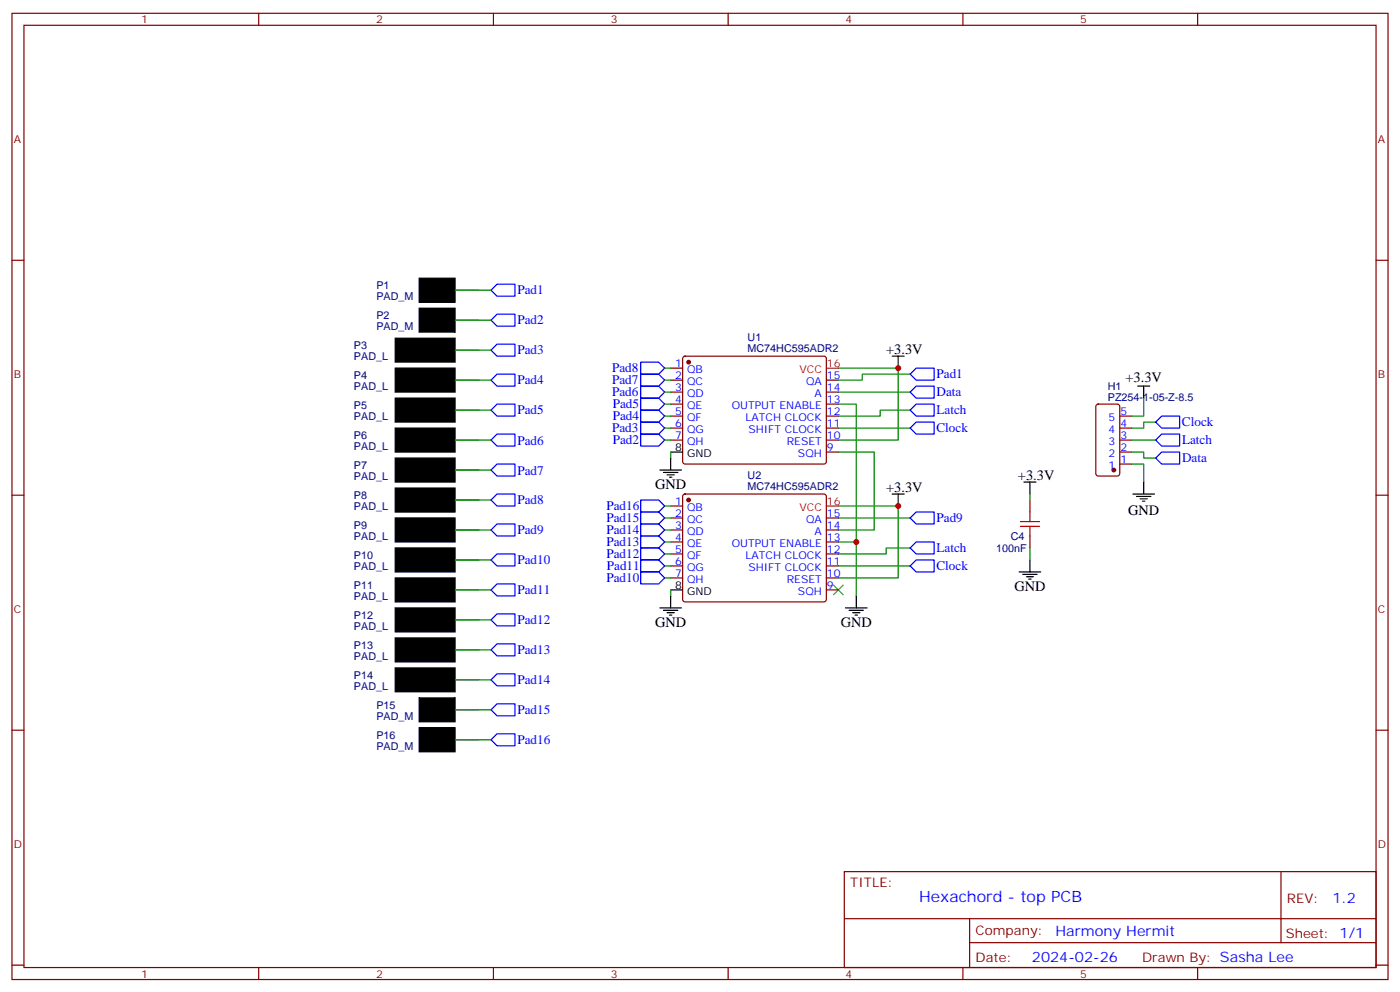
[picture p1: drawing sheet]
<svg xmlns="http://www.w3.org/2000/svg" width="412mm" height="292mm" viewBox="0 0 412 292" stroke-linecap="round" stroke-linejoin="round" font-family="sans-serif">
<g fill="none" stroke="#870000" stroke-width=".35">
<path d="M3.5 3.9h405.4v284.4h-405.4zM7.1 7.4h398.2v277.3h-398.2zM76.2 3.9v3.5M145.3 3.9v3.5M214.5 3.9v3.5M283.6 3.9v3.5M352.8 3.9v3.5M3.5 76.6h3.6M405.3 76.6h3.6M134.1 85.4h7M134.1 94.2h7M134.1 111.9h7"/>
<path d="M134.1 103h7M197.6 108.3h3.5M197.6 111.9h3.5M197.6 115.4h3.5M197.6 118.9h3.5M201.3 105l.5-.2h40.9l.5 .2 .2 .5v30.6l-.7 .5-41.2-.1-.4-.6v-30.4zM243.4 111.9h3.5M243.4 115.4h3.5M243.4 118.9h3.5M323 119.1l.5-.2h5.6l.7 .5v20l-.4 .6-5.9 .1-.7-.5v-20zM134.1 129.5h7M134.1 120.7h7"/>
<path d="M134.1 138.3h7M197.6 129.5h3.5M197.6 126h3.5M197.6 122.4h3.5M243.4 133h3.5M243.4 129.5h3.5M243.4 126h3.5M243.4 122.4h3.5M329.8 136.6h3.6M329.8 133h3.6M329.8 129.5h3.6M329.8 126h3.6"/>
<path d="M329.8 122.4h3.6M3.5 145.7h3.6M134.1 156h7M134.1 147.1h7M197.6 148.9h3.5M197.6 152.4h3.5M197.6 156h3.5M197.6 159.5h3.5M201.3 145.6l.5-.2h40.9l.5 .2 .2 .5v30.6l-.7 .4h-41.2l-.4-.7v-30.3zM243.4 152.4h3.5M243.4 156h3.5M243.4 159.5h3.5"/>
<path d="M303.4 147.1v3.6M303.4 157.7v3.6M405.3 145.7h3.6M134.1 173.6h7M134.1 164.8h7M197.6 163h3.5M197.6 166.5h3.5M197.6 170.1h3.5M243.4 163h3.5M243.4 166.5h3.5M243.4 170.1h3.5M243.4 173.6h3.5"/>
<path d="M134.1 191.2h7M134.1 182.4h7M3.5 214.9h3.6M134.1 200.1h7M134.1 217.7h7M134.1 208.9h7M405.3 214.9h3.6M248.7 256.5h156.6v28.2h-156.6zM377.3 256.5v20.9M248.7 270.4h156.5M285.6 277.4h119.6M285.6 270.4v14.1"/>
<path d="M3.5 284h3.6M76.2 284.7v3.6M145.3 284.7v3.6M214.5 284.7v3.6M283.6 284.7v3.6M352.8 284.7v3.6M405.3 284h3.6"/>
</g>
<g fill="#870000" stroke="#870000" stroke-width=".35">
<circle cx="328.1" cy="138.3" r=".53"/>
<circle cx="202.8" cy="147.1" r=".53"/>
<circle cx="202.8" cy="106.6" r=".53"/>
</g>
<g fill="none" stroke="#000" stroke-width=".35">
<path d="M262.8 104.8h3.5M264.6 104.8v3.5M335.1 113.6h3.6M336.9 113.6v3.6M194.4 138.3h6.3M195.4 139h4.3M196.5 139.7h2.1M197.6 134.8v3.5M197.6 133h3.5M197.2 140.4h.7M262.8 145.4h3.5M264.6 145.4v3.5"/>
<path d="M301.6 141.9h3.6M303.4 141.9v3.5M333.7 145.4h6.4M334.8 146.1h4.2M335.8 146.8h2.2M336.5 147.5h.8M336.9 141.9v3.5M194.4 178.9h6.3M195.4 179.6h4.3M197.6 175.4v3.5M197.6 173.6h3.5M249.1 178.9h6.3"/>
<path d="M250.1 179.6h4.3M252.2 175.4v3.5M300.2 168.3h6.4M301.3 169h4.2M302.3 169.7h2.1M303 170.4h.7M303.4 164.8v3.5M196.5 180.3h2.1M197.2 181h.7M251.2 180.3h2.1M251.9 181h.7"/>
</g>
<g fill="none" stroke="#008700" stroke-width=".35">
<path d="M134.1 85.4h10.5M134.1 94.2h10.5M134.1 103h10.5M134.1 111.9h10.5M195.8 115.4h1.8M195.8 111.9h1.8M195.8 118.9h1.8M195.8 108.3h1.8M246.9 118.9h5.3v40.6h-5.3M246.9 108.3h17.7v21.2h-17.7M246.9 115.4h21.2M268.1 110.1h-14.1v1.8h-7.1"/>
<path d="M336.9 117.2v5.2h-3.5M134.1 129.5h10.5M134.1 120.7h10.5M134.1 138.3h10.5M195.8 129.5h1.8M195.8 126h1.8M195.8 122.4h1.8M197.6 133v1.8M246.9 133h10.6v23h-10.6M246.9 126h21.2M268.1 120.7h-8.8v1.7h-12.4M333.4 136.6h3.5v5.3"/>
<path d="M333.4 133h3.5v1.8h3.5M333.4 129.5h7M340.4 124.2h-3.5v1.8h-3.5M134.1 147.1h10.5M134.1 156h10.5M195.8 152.4h1.8M195.8 156h1.8M195.8 159.5h1.8M195.8 148.9h1.8M246.9 148.9h17.7v21.2h-17.7M246.9 152.4h21.2M252.2 159.5v15.9"/>
<path d="M303.4 145.4v1.7M134.1 164.8h10.5M134.1 173.6h10.5M195.8 166.5h1.8M195.8 170.1h1.8M195.8 163h1.8M197.6 173.6v1.8M246.9 166.5h21.2M268.1 161.3h-7v1.7h-14.2M303.4 161.3v3.5M134.1 182.4h10.5M134.1 191.2h10.5"/>
<path d="M134.1 200.1h10.5M134.1 208.9h10.5M134.1 217.7h10.5"/>
</g>
<g fill="none" stroke="#00f" stroke-width=".35">
<path d="M144.6 85.4l1.8-1.8h5.3v3.6h-5.3zM144.6 94.2l1.8-1.7h5.3v3.5h-5.3zM144.6 103l1.8-1.7h5.3v3.5h-5.3zM146.4 110.1h5.3v3.5h-5.3l-1.8-1.7zM188.7 117.2h5.3l1.8 1.7-1.8 1.8h-5.3zM188.7 113.6h5.3l1.8 1.8-1.8 1.8h-5.3zM188.7 110.1h5.3l1.8 1.8-1.8 1.7h-5.3zM188.7 106.6h5.3l1.8 1.7-1.8 1.8h-5.3zM268.1 115.4l1.8-1.8h5.3v3.6h-5.3zM268.1 110.1l1.8-1.8h5.3v3.6h-5.3zM144.6 120.7l1.8-1.8h5.3v3.5h-5.3zM144.6 129.5l1.8-1.8h5.3v3.6h-5.3z"/>
<path d="M144.6 138.3l1.8-1.7h5.3v3.5h-5.3zM188.7 127.7h5.3l1.8 1.8-1.8 1.8h-5.3zM188.7 124.2h5.3l1.8 1.8-1.8 1.7h-5.3zM188.7 120.7h5.3l1.8 1.7-1.8 1.8h-5.3zM268.1 126l1.8-1.8h5.3v3.5h-5.3zM268.1 120.7l1.8-1.8h5.3v3.5h-5.3zM340.4 134.8l1.8-1.8h5.3v3.6h-5.3zM342.2 122.4h5.3v3.6h-5.3l-1.8-1.8zM342.2 127.7h5.3v3.6h-5.3l-1.8-1.8zM144.6 147.1l1.8-1.7h5.3v3.5h-5.3zM144.6 156l1.8-1.8h5.3v3.5h-5.3zM188.7 157.7h5.3l1.8 1.8-1.8 1.8h-5.3z"/>
<path d="M188.7 154.2h5.3l1.8 1.8-1.8 1.7h-5.3zM188.7 150.7h5.3l1.8 1.7-1.8 1.8h-5.3zM188.7 147.1h5.3l1.8 1.8-1.8 1.8h-5.3zM268.1 152.4l1.8-1.7h5.3v3.5h-5.3zM144.6 164.8l1.8-1.8h5.3v3.5h-5.3zM144.6 173.6l1.8-1.8h5.3v3.6h-5.3zM188.7 168.3h5.3l1.8 1.8-1.8 1.7h-5.3zM188.7 164.8h5.3l1.8 1.7-1.8 1.8h-5.3zM188.7 161.3h5.3l1.8 1.7-1.8 1.8h-5.3zM268.1 161.3l1.8-1.8h5.3v3.5h-5.3zM268.1 166.5l1.8-1.7h5.3v3.5h-5.3zM144.6 182.4l1.8-1.7h5.3v3.5h-5.3z"/>
<path d="M144.6 191.2l1.8-1.7h5.3v3.5h-5.3zM146.4 198.3h5.3v3.5h-5.3l-1.8-1.7zM144.6 208.9l1.8-1.8h5.3v3.5h-5.3zM144.6 217.7l1.8-1.8h5.3v3.6h-5.3z"/>
</g>
<path d="M300.6 153.5h5.6M300.6 154.9h5.6M303.4 150.7v2.8M303.4 154.9v2.8" fill="none" stroke="#a10000" stroke-width=".35"/>
<path d="M245.5 172.2l2.9 2.8M248.4 172.2l-2.9 2.8" fill="none" stroke="#3c3" stroke-width=".35"/>
<path d="M243.4 108.3h3.5M243.4 148.9h3.5" fill="none" stroke="#f00" stroke-width=".35"/>
<g fill="#000" stroke="#000" stroke-width=".35">
<path d="M116.4 99.5h17.7v7.1h-17.7zM123.5 81.9h10.6v7h-10.6zM123.5 90.7h10.6v7.1h-10.6zM116.4 108.3h17.7v7.1h-17.7zM116.4 117.2h17.7v7h-17.7zM116.4 126h17.7v7h-17.7zM116.4 134.8h17.7v7.1h-17.7zM116.4 143.6h17.7v7.1h-17.7zM116.4 152.4h17.7v7.1h-17.7zM116.4 161.3h17.7v7h-17.7zM116.4 178.9h17.7v7h-17.7zM116.4 170.1h17.7v7h-17.7z"/>
<path d="M116.4 196.5h17.7v7.1h-17.7zM116.4 187.7h17.7v7.1h-17.7zM123.5 214.2h10.6v7h-10.6zM123.5 205.4h10.6v7h-10.6z"/>
</g>
<g fill="#c00">
<circle cx="252.2" cy="159.5" r=".88"/>
<circle cx="264.6" cy="148.9" r=".88"/>
<circle cx="264.6" cy="108.3" r=".88"/>
</g>
<text font-size="4.6" fill="#00f" x="270.8" y="265.5">Hexachord - top PCB</text>
<g font-size="4.2">
<text x="261.1" y="104.1">+3.3V</text>
<text x="331.5" y="112.5">+3.3V</text>
<text x="193" y="144">GND</text>
<text x="299.9" y="141.1">+3.3V</text>
<text x="261.1" y="144.7">+3.3V</text>
<text x="332.3" y="151.4">GND</text>
<text x="298.8" y="174">GND</text>
<text x="193" y="184.5">GND</text>
<text x="247.6" y="184.5">GND</text>
</g>
<g font-size="4.2" fill="#00f">
<text x="392.5" y="265.8">1.2</text>
<text x="310.9" y="275.3">Harmony Hermit</text>
<text x="304" y="283.1">2024-02-26</text>
</g>
<g font-size="3.9" fill="#00f">
<text x="152.4" y="86.7">Pad1</text>
<text x="152.4" y="95.5">Pad2</text>
<text x="152.4" y="104.3">Pad3</text>
<text x="152.4" y="113.1">Pad4</text>
<text x="180.3" y="113.1">Pad7</text>
<text x="180.3" y="109.6">Pad8</text>
<text x="275.9" y="111.3">Pad1</text>
<text x="180.3" y="116.6">Pad6</text>
<text x="275.9" y="116.6">Data</text>
<text x="152.4" y="121.9">Pad5</text>
<text x="180.5" y="123.7">Pad4</text>
<text x="180.5" y="120.2">Pad5</text>
<text x="275.9" y="121.9">Latch</text>
<text x="348.2" y="125.5">Clock</text>
<text x="152.4" y="130.8">Pad6</text>
<text x="180.3" y="127.2">Pad3</text>
<text x="180.5" y="130.8">Pad2</text>
<text x="275.9" y="127.2">Clock</text>
<text x="348.2" y="130.8">Latch</text>
<text x="348.2" y="136">Data</text>
<text x="152.4" y="139.6">Pad7</text>
<text x="152.4" y="148.5">Pad8</text>
<text x="178.6" y="153.7">Pad15</text>
<text x="178.6" y="150.2">Pad16</text>
<text x="275.9" y="153.7">Pad9</text>
<text x="152.4" y="157.2">Pad9</text>
<text x="178.6" y="160.7">Pad13</text>
<text x="178.6" y="157.2">Pad14</text>
<text x="152.4" y="166">Pad10</text>
<text x="178.6" y="164.3">Pad12</text>
<text x="178.8" y="167.8">Pad11</text>
<text x="275.9" y="167.8">Clock</text>
<text x="275.9" y="162.5">Latch</text>
<text x="178.6" y="171.3">Pad10</text>
<text x="152.4" y="174.8">Pad11</text>
<text x="152.4" y="183.7">Pad12</text>
<text x="152.4" y="192.5">Pad13</text>
<text x="152.4" y="201.3">Pad14</text>
<text x="152.4" y="210.1">Pad15</text>
<text x="152.4" y="218.9">Pad16</text>
</g>
<g font-size="3.9" fill="#800">
<text x="250.5" y="261.1">TITLE:</text>
<text x="379.1" y="265.8">REV:</text>
<text x="287.4" y="275.3">Company:</text>
<text x="378.7" y="275.9">Sheet: 1/1</text>
<text x="287.4" y="283">Date:</text>
<text x="336.4" y="283.1">Drawn By: Sasha Lee</text>
</g>
<g font-size="3.2" fill="#800">
<text x="41.6" y="6.9">1</text>
<text x="110.8" y="6.9">2</text>
<text x="179.9" y="6.9">3</text>
<text x="249.1" y="6.9">4</text>
<text x="318.2" y="6.9">5</text>
<text x="4.1" y="42">A</text>
<text x="405.9" y="42">A</text>
<text x="4.1" y="111.2">B</text>
<text x="405.9" y="111.2">B</text>
<text x="4.1" y="180.3">C</text>
<text x="405.9" y="180.3">C</text>
<text x="4.1" y="249.4">D</text>
<text x="405.9" y="249.4">D</text>
<text x="41.6" y="287.7">1</text>
<text x="110.8" y="287.7">2</text>
<text x="179.9" y="287.7">3</text>
<text x="249.1" y="287.7">4</text>
<text x="318.2" y="287.7">5</text>
</g>
<g font-size="3.2" fill="#000080">
<text x="110.9" y="88.3">PAD_M</text>
<text x="110.9" y="85.1">P1</text>
<text x="110.9" y="93.9">P2</text>
<text x="110.9" y="97.1">PAD_M</text>
<text x="220.2" y="100.4">U1</text>
<text x="104.3" y="105.9">PAD_L</text>
<text x="104.3" y="102.7">P3</text>
<text x="220.2" y="103.5">MC74HC595ADR2</text>
<text x="104.3" y="111.5">P4</text>
<text x="104.3" y="114.7">PAD_L</text>
<text x="326.3" y="117.9">PZ254-1-05-Z-8.5</text>
<text x="326.3" y="114.7">H1</text>
<text x="104.3" y="123.6">PAD_L</text>
<text x="104.3" y="120.3">P5</text>
<text x="104.3" y="129.2">P6</text>
<text x="104.3" y="132.4">PAD_L</text>
<text x="104.3" y="138">P7</text>
<text x="104.3" y="141.2">PAD_L</text>
<text x="220.2" y="141">U2</text>
<text x="104.3" y="146.8">P8</text>
<text x="220.2" y="144.1">MC74HC595ADR2</text>
<text x="104.3" y="150">PAD_L</text>
<text x="104.3" y="155.6">P9</text>
<text x="104.3" y="158.8">PAD_L</text>
<text x="297.8" y="158.9">C4</text>
<text x="104.3" y="167.7">PAD_L</text>
<text x="104.3" y="164.4">P10</text>
<text x="293.4" y="162.4">100nF</text>
<text x="104.3" y="173.3">P11</text>
<text x="104.3" y="176.5">PAD_L</text>
<text x="104.3" y="185.3">PAD_L</text>
<text x="104.3" y="182.1">P12</text>
<text x="104.3" y="190.9">P13</text>
<text x="104.3" y="194.1">PAD_L</text>
<text x="104.3" y="202.9">PAD_L</text>
<text x="104.3" y="199.7">P14</text>
<text x="110.9" y="208.5">P15</text>
<text x="110.9" y="211.7">PAD_M</text>
<text x="110.9" y="220.6">PAD_M</text>
<text x="110.9" y="217.4">P16</text>
</g>
<g font-size="3.2" fill="#00f">
<text x="198.9" y="108">1</text>
<text x="198.9" y="111.5">2</text>
<text x="202.4" y="109.7">QB</text>
<text x="202.4" y="113.3">QC</text>
<text x="237.4" y="113.3">QA</text>
<text x="243.6" y="111.5">15</text>
<text x="198.9" y="115">3</text>
<text x="198.9" y="118.6">4</text>
<text x="202.4" y="116.8">QD</text>
<text x="239.9" y="116.8">A</text>
<text x="243.6" y="118.6">13</text>
<text x="243.6" y="115">14</text>
<text x="198.9" y="122.1">5</text>
<text x="198.9" y="125.6">6</text>
<text x="202.4" y="120.3">QE</text>
<text x="202.4" y="123.9">QF</text>
<text x="215.5" y="120.3">OUTPUT ENABLE</text>
<text x="219.6" y="123.9">LATCH CLOCK</text>
<text x="243.6" y="125.6">11</text>
<text x="243.6" y="122.1">12</text>
<text x="326.5" y="123.9">5</text>
<text x="330" y="125.6">4</text>
<text x="330" y="122.1">5</text>
<text x="198.9" y="129.2">7</text>
<text x="202.4" y="127.4">QG</text>
<text x="202.4" y="130.9">QH</text>
<text x="220.4" y="127.4">SHIFT CLOCK</text>
<text x="231.8" y="130.9">RESET</text>
<text x="243.6" y="129.2">10</text>
<text x="326.5" y="130.9">3</text>
<text x="326.5" y="127.4">4</text>
<text x="330" y="129.2">3</text>
<text x="235.1" y="134.4">SQH</text>
<text x="243.6" y="132.7">9</text>
<text x="326.5" y="138">1</text>
<text x="326.5" y="134.4">2</text>
<text x="330" y="136.2">1</text>
<text x="330" y="132.7">2</text>
<text x="198.9" y="148.6">1</text>
<text x="198.9" y="152.1">2</text>
<text x="198.9" y="155.6">3</text>
<text x="202.4" y="150.3">QB</text>
<text x="202.4" y="153.8">QC</text>
<text x="237.4" y="153.8">QA</text>
<text x="243.6" y="155.6">14</text>
<text x="243.6" y="152.1">15</text>
<text x="198.9" y="159.1">4</text>
<text x="202.4" y="157.4">QD</text>
<text x="202.4" y="160.9">QE</text>
<text x="215.5" y="160.9">OUTPUT ENABLE</text>
<text x="239.9" y="157.4">A</text>
<text x="243.6" y="159.1">13</text>
<text x="198.9" y="162.7">5</text>
<text x="198.9" y="166.2">6</text>
<text x="202.4" y="164.4">QF</text>
<text x="202.4" y="168">QG</text>
<text x="219.6" y="164.4">LATCH CLOCK</text>
<text x="220.4" y="168">SHIFT CLOCK</text>
<text x="243.6" y="166.2">11</text>
<text x="243.6" y="162.7">12</text>
<text x="198.9" y="169.7">7</text>
<text x="202.4" y="171.5">QH</text>
<text x="231.8" y="171.5">RESET</text>
<text x="243.6" y="173.2">9</text>
<text x="243.6" y="169.7">10</text>
<text x="235.1" y="175">SQH</text>
</g>
<g font-size="3.2" fill="#f00">
<text x="243.6" y="108">16</text>
<text x="235.5" y="109.7">VCC</text>
<text x="243.6" y="148.6">16</text>
<text x="235.5" y="150.3">VCC</text>
</g>
<g font-size="3.2">
<text x="198.9" y="132.7">8</text>
<text x="202.4" y="134.4">GND</text>
<text x="198.9" y="173.2">8</text>
<text x="202.4" y="175">GND</text>
</g>
</svg>
